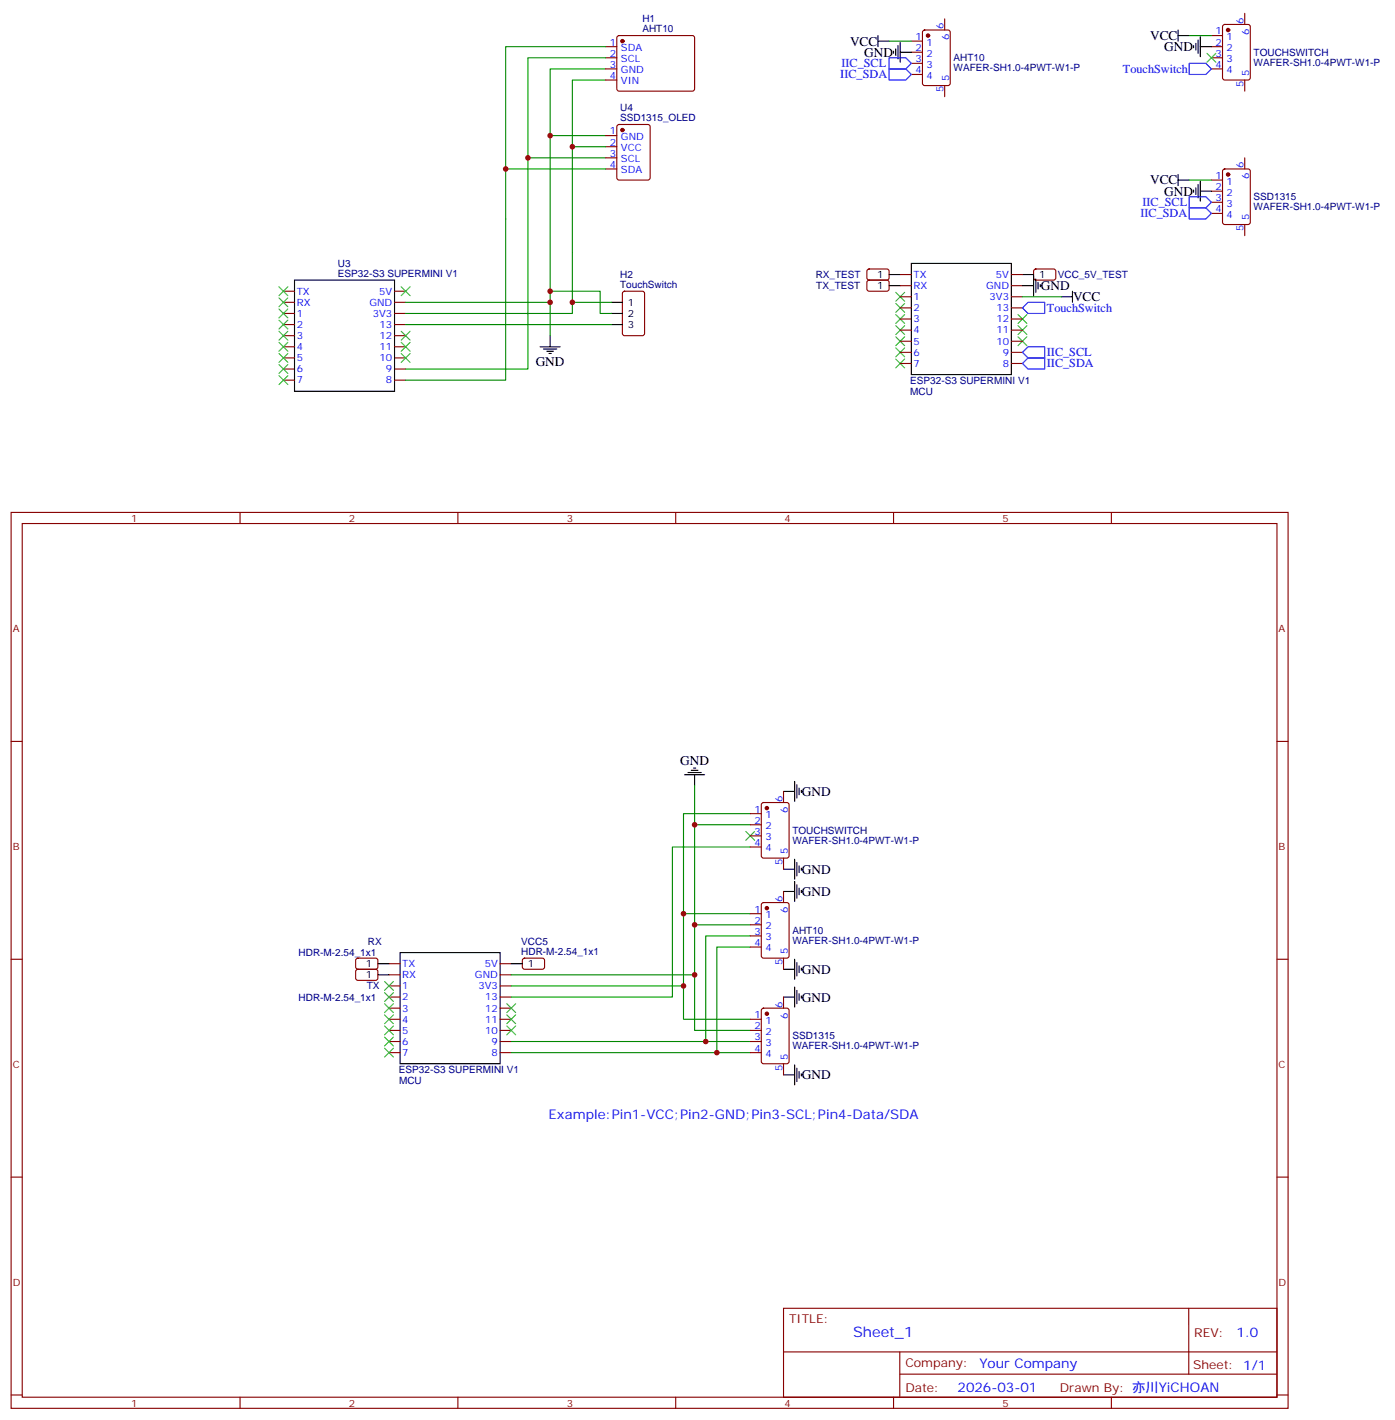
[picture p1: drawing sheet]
<svg xmlns="http://www.w3.org/2000/svg" width="443mm" height="451mm" viewBox="0 0 443 451" stroke-linecap="round" stroke-linejoin="round" font-family="sans-serif">
<g fill="none" stroke="#870000" stroke-width=".35">
<path d="M192.3 14.8h3.5M192.3 18.3h3.5M196 11.5l.5-.2h23.3l.5 .2 .2 .5-.1 16.5-.6 .4h-23.6l-.4-.7v-16.2zM289.3 13.1h3.5M289.3 16.6h3.5M293 9.7l.5-.2h7.4l.7 .5v16.5l-.4 .6-7.7 .1-.6-.5-.1-16.5zM299.9 6v3.5M384.5 14.8h3.6M384.5 18.3h3.6M384.5 11.3h3.6M388.3 8l.5-.2h7.4l.6 .4 .1 16.5-.5 .6-7.6 .1-.7-.5v-16.4zM395.1 4.2v3.6"/>
<path d="M192.3 21.9h3.5M192.3 25.4h3.5M196 39.7l.5-.2h9.2l.6 .4 .1 16.5-.5 .7-9.4 .1-.7-.5v-16.5zM289.3 20.1h3.5M289.3 23.6h3.5M299.9 27.2v3.5M384.5 21.9h3.6M395.1 25.4v3.5M192.3 43h3.5M192.3 46.6h3.5M192.3 50.1h3.5M192.3 53.6h3.5"/>
<path d="M384.5 57.2h3.6M388.3 53.8l.5-.2h7.4l.6 .5 .1 16.5-.5 .6-7.6 .1-.7-.5v-16.5zM395.1 50.1v3.5M384.5 60.7h3.6M384.5 64.2h3.6M384.5 67.7h3.6M395.1 71.3v3.5M90 92.4h3.5M90 96h3.5M90 99.5h3.5M125.2 92.4h3.6M125.2 96h3.6"/>
<path d="M125.2 99.5h3.6M197.8 92.6l.5-.2h5.6l.7 .5v12.9l-.5 .7h-5.8l-.7-.4v-13zM275.4 89.1l.5-.2 5.9 .1 .4 .6v2.4l-.7 .4h-5.9l-.4-.7v-2.1zM275.4 85.6l.5-.2h5.9l.4 .7v2.4l-.7 .4-5.9-.1-.4-.6v-2.1zM285.8 87.1h3.5M285.8 90.7h3.5M285.8 94.2h3.5M285.8 97.7h3.5M321 87.1h3.6M321 90.7h3.6M321 94.2h3.6M321 97.7h3.6"/>
<path d="M328.3 85.6l.5-.2h5.9l.4 .7v2.4l-.7 .4-5.9-.1-.4-.6v-2.1zM90 103h3.5M90 106.5h3.5M90 110.1h3.5M90 113.6h3.5M90 117.1h3.5M125.2 103h3.6M125.2 106.5h3.6M125.2 110.1h3.6M125.2 113.6h3.6M125.2 117.1h3.6M285.8 101.2h3.5"/>
<path d="M285.8 104.8h3.5M285.8 108.3h3.5M285.8 111.8h3.5M285.8 115.4h3.5M321 101.2h3.6M321 104.8h3.6M321 108.3h3.6M321 111.8h3.6M321 115.4h3.6M90 120.6h3.5M125.2 120.6h3.6M3.5 162.6h405.4v284.4h-405.4z"/>
<path d="M7.1 166.2h398.2v277.2h-398.2zM76.2 162.6v3.6M145.3 162.6v3.6M214.5 162.6v3.6M283.6 162.6v3.6M352.8 162.6v3.6M3.5 235.3h3.6M405.3 235.3h3.6M238.1 258.2h3.6M241.9 254.9l.5-.2h7.4l.6 .4 .1 16.5-.5 .7h-7.6l-.7-.4v-16.5zM248.7 251.2v3.5M238.1 261.8h3.6"/>
<path d="M238.1 265.3h3.6M238.1 268.8h3.6M248.7 272.3v3.6M238.1 290h3.6M238.1 293.5h3.6M238.1 297h3.6M241.9 286.7l.5-.2h7.4l.6 .4 .1 16.5-.5 .6-7.6 .1-.7-.5v-16.4zM248.7 282.9v3.6M3.5 304.4h3.6M113.1 304.3l.5-.2h5.9l.4 .7v2.4l-.7 .4h-5.9l-.4-.7v-2.1zM113.1 307.8l.5-.2 5.9 .1 .4 .6v2.4l-.7 .4h-5.9l-.4-.7v-2.1zM123.5 305.9h3.5"/>
<path d="M123.5 309.4h3.5M123.5 312.9h3.5M123.5 316.4h3.5M123.5 320h3.5M158.7 305.9h3.6M158.7 309.4h3.6M158.7 312.9h3.6M158.7 316.4h3.6M158.7 320h3.6M166 304.3l.5-.2h5.9l.5 .7-.1 2.4-.6 .4h-6l-.4-.7v-2.1zM238.1 300.6h3.6M248.7 304.1v3.5"/>
<path d="M248.7 316.4v3.6M405.3 304.4h3.6M123.5 323.5h3.5M123.5 327h3.5M123.5 330.6h3.5M123.5 334.1h3.5M158.7 323.5h3.6M158.7 327h3.6M158.7 330.6h3.6M158.7 334.1h3.6M238.1 323.5h3.6M238.1 327h3.6"/>
<path d="M238.1 330.6h3.6M238.1 334.1h3.6M241.9 320.2l.5-.2h7.4l.6 .4 .1 16.5-.5 .7h-7.6l-.7-.5v-16.4zM248.7 337.6v3.5M3.5 373.6h3.6M405.3 373.6h3.6M248.7 415.2h156.6v28.2h-156.6zM377.3 415.2v20.9M248.7 429.1h156.5M285.6 436.1h119.6M285.6 429.1v14.1M3.5 442.7h3.6"/>
<path d="M76.2 443.4v3.6M145.3 443.4v3.6M214.5 443.4v3.6M283.6 443.4v3.6M352.8 443.4v3.6M405.3 442.7h3.6"/>
</g>
<g fill="none" stroke="#000" stroke-width=".35">
<path d="M278.7 13.1h3.5M278.7 11.3v3.5M283.6 16.2v.7M284.3 15.5v2.1M285 14.5v4.2M285.8 16.6h3.5M285.8 13.4v6.4M373.9 11.3h3.6M373.9 9.5v3.6M378.9 14.5v.7M379.6 13.8v2.1M380.3 12.7v4.2"/>
<path d="M381 14.8h3.5M381 11.6v6.4M373.9 55.4v3.5M373.9 57.2h3.6M379.6 59.6v2.1M380.3 58.6v4.2M381 57.5v6.4M378.9 60.3v.7M381 60.7h3.5M93.5 88.9h31.7v35.3h-31.7zM194 96h3.6M194 99.5h3.6"/>
<path d="M282.2 87.1h3.6M282.2 90.7h3.6M289.3 83.6h31.7v35.3h-31.7zM324.6 87.1h3.5M324.6 90.7h3.5M328.1 87.5v6.3M328.8 88.5v4.3M329.5 89.6v2.1M330.2 90.3v.7M336.9 94.2h3.5M340.4 92.4v3.6M171.4 110.1h6.4"/>
<path d="M172.5 110.8h4.2M173.6 111.5h2.1M174.3 112.2h.7M174.6 106.5v3.6M194 103h3.6M217.3 245.9h6.4M218.4 245.2h4.2M219.4 244.5h2.1M220.1 243.8h.7M220.5 245.9v3.5M248.7 251.2h3.5M252.2 248v6.4"/>
<path d="M252.9 249.1v4.2M253.6 250.1v2.1M254.4 250.8v.7M248.7 275.9h3.5M252.2 272.7v6.3M252.2 279.8v6.3M252.9 273.8v4.2M253.6 274.8v2.1M254.4 275.5v.7M248.7 282.9h3.5M252.9 280.8v4.2M253.6 281.9v2.1"/>
<path d="M254.4 282.6v.7M119.9 305.9h3.6M119.9 309.4h3.6M127 302.3h31.7v35.3h-31.7zM162.3 305.9h3.5M248.7 307.6h3.5M248.7 316.4h3.5M252.2 304.4v6.4M252.2 313.3v6.3M252.9 305.5v4.2M252.9 314.3v4.3M253.6 306.6v2.1"/>
<path d="M253.6 315.4v2.1M254.4 307.3v.7M254.4 316.1v.7M252.2 338v6.3M252.9 339v4.3M248.7 341.1h3.5M253.6 340.1v2.1M254.4 340.8v.7"/>
</g>
<g fill="none" stroke="#008700" stroke-width=".35">
<path d="M192.3 14.8h-31.8v105.8h-31.7M192.3 18.3h-24.7v31.8M282.2 13.1h7.1M377.5 11.3h7M192.3 21.9h-17.7v21.1h17.7M192.3 25.4h-10.6v74.1h-52.9M160.5 53.6h31.8M174.6 43v53h-45.8M181.7 46.6h10.6M192.3 50.1h-24.7v67h-38.8M377.5 57.2h7M174.6 92.4h15.9v7.1h3.5"/>
<path d="M174.6 96v10.5M181.7 96h12.3M324.6 94.2h12.3M128.8 103h65.2M220.5 249.4v12.4M238.1 258.2h-21.1v31.8M238.1 261.8h-17.6v31.7M238.1 268.8h-24.7v47.6h-51.1M238.1 297h-14.1v33.6M238.1 293.5h-17.6v15.9h-58.2M238.1 290h-21.1v22.9h-54.7M217 312.9v10.6h21.1"/>
<path d="M220.5 309.4v17.6h17.6M238.1 300.6h-10.6v33.5M162.3 334.1h75.8M162.3 330.6h75.8"/>
</g>
<g fill="#870000" stroke="#870000" stroke-width=".35">
<circle cx="197.6" cy="41.3" r=".53"/>
<circle cx="197.6" cy="13.1" r=".53"/>
<circle cx="243.4" cy="321.7" r=".53"/>
<circle cx="243.4" cy="288.2" r=".53"/>
<circle cx="243.4" cy="256.5" r=".53"/>
<circle cx="389.8" cy="9.5" r=".53"/>
<circle cx="294.6" cy="11.3" r=".53"/>
<circle cx="389.8" cy="55.4" r=".53"/>
</g>
<g fill="none" stroke="#3c3" stroke-width=".35">
<path d="M383.1 16.9l2.8 2.9M385.9 16.9l-2.8 2.9M88.5 91l2.9 2.8M88.5 94.5l2.9 2.9M88.5 98.1l2.9 2.8M91.4 91l-2.9 2.8M91.4 94.5l-2.9 2.9M91.4 98.1l-2.9 2.8M127.4 91l2.8 2.8M130.2 91l-2.8 2.8M284.3 92.8l2.9 2.8M284.3 96.3l2.9 2.8"/>
<path d="M284.3 99.8l2.9 2.9M287.2 92.8l-2.9 2.8M287.2 96.3l-2.9 2.8M287.2 99.8l-2.9 2.9M323.1 99.8l2.9 2.9M326 99.8l-2.9 2.9M88.5 101.6l2.9 2.8M88.5 105.1l2.9 2.8M88.5 108.7l2.9 2.8M88.5 112.2l2.9 2.8M88.5 115.7l2.9 2.8M88.5 119.2l2.9 2.9"/>
<path d="M91.4 101.6l-2.9 2.8M91.4 105.1l-2.9 2.8M91.4 108.7l-2.9 2.8M91.4 112.2l-2.9 2.8M91.4 115.7l-2.9 2.8M91.4 119.2l-2.9 2.9M127.4 105.1l2.8 2.8M127.4 108.7l2.8 2.8M127.4 112.2l2.8 2.8M130.2 105.1l-2.8 2.8M130.2 108.7l-2.8 2.8M130.2 112.2l-2.8 2.8"/>
<path d="M284.3 103.4l2.9 2.8M284.3 106.9l2.9 2.8M284.3 110.4l2.9 2.8M284.3 113.9l2.9 2.9M287.2 103.4l-2.9 2.8M287.2 106.9l-2.9 2.8M287.2 110.4l-2.9 2.8M287.2 113.9l-2.9 2.9M323.1 106.9l2.9 2.8M323.1 103.4l2.9 2.8M326 106.9l-2.9 2.8M326 103.4l-2.9 2.8"/>
<path d="M236.7 263.9l2.8 2.8M239.5 263.9l-2.8 2.8M122.1 318.6l2.8 2.8M122.1 315l2.8 2.9M122.1 311.5l2.8 2.8M124.9 318.6l-2.8 2.8M124.9 315l-2.8 2.9M124.9 311.5l-2.8 2.8M160.9 318.6l2.8 2.8M163.7 318.6l-2.8 2.8M122.1 332.7l2.8 2.8M122.1 329.1l2.8 2.9"/>
<path d="M122.1 325.6l2.8 2.8M122.1 322.1l2.8 2.8M124.9 332.7l-2.8 2.8M124.9 329.1l-2.8 2.9M124.9 325.6l-2.8 2.8M124.9 322.1l-2.8 2.8M160.9 322.1l2.8 2.8M160.9 325.6l2.8 2.8M163.7 322.1l-2.8 2.8M163.7 325.6l-2.8 2.8"/>
</g>
<path d="M282.2 18.3h5.3l1.8 1.8-1.8 1.8h-5.3zM282.2 21.9h5.3l1.8 1.7-1.8 1.8h-5.3zM377.5 20.1h5.3l1.7 1.8-1.7 1.7h-5.3zM377.5 62.4h5.3l1.7 1.8-1.7 1.8h-5.3zM377.5 66h5.3l1.7 1.7-1.7 1.8h-5.3zM324.6 97.7l1.7-1.7h5.3v3.5h-5.3zM326.3 110.1h5.3v3.5h-5.3l-1.7-1.8zM326.3 113.6h5.3v3.5h-5.3l-1.7-1.7z" fill="none" stroke="#00f" stroke-width=".35"/>
<g fill="#c00">
<circle cx="167.6" cy="50.1" r=".88"/>
<circle cx="174.6" cy="43" r=".88"/>
<circle cx="181.7" cy="46.6" r=".88"/>
<circle cx="160.5" cy="53.6" r=".88"/>
<circle cx="174.6" cy="96" r=".88"/>
<circle cx="227.5" cy="334.1" r=".88"/>
<circle cx="224" cy="330.6" r=".88"/>
<circle cx="220.5" cy="309.4" r=".88"/>
<circle cx="217" cy="312.9" r=".88"/>
<circle cx="217" cy="290" r=".88"/>
<circle cx="220.5" cy="293.5" r=".88"/>
<circle cx="220.5" cy="261.8" r=".88"/>
<circle cx="181.7" cy="96" r=".88"/>
<circle cx="174.6" cy="92.4" r=".88"/>
</g>
<text font-size="4.6" fill="#00f" x="270.8" y="424.2">Sheet_1</text>
<g font-size="4.2">
<text x="269.8" y="14.5">VCC</text>
<text x="274.3" y="18">GND</text>
<text x="365.1" y="12.7">VCC</text>
<text x="369.5" y="16.2">GND</text>
<text x="365.1" y="58.6">VCC</text>
<text x="369.5" y="62.1">GND</text>
<text x="330.4" y="92.1">GND</text>
<text x="340.6" y="95.6">VCC</text>
<text x="170" y="116.1">GND</text>
<text x="215.9" y="242.7">GND</text>
<text x="254.5" y="252.6">GND</text>
<text x="254.5" y="277.3">GND</text>
<text x="254.5" y="284.4">GND</text>
<text x="254.5" y="309.1">GND</text>
<text x="254.5" y="317.9">GND</text>
<text x="254.5" y="342.6">GND</text>
</g>
<g font-size="4.2" fill="#00f">
<text x="174.1" y="355.1">Example:Pin1-VCC;Pin2-GND;Pin3-SCL;Pin4-Data/SDA</text>
<text x="392.5" y="424.5">1.0</text>
<text x="310.9" y="434">Your Company</text>
<text x="304" y="441.8">2026-03-01</text>
</g>
<g font-size="3.9" fill="#00f">
<text x="267.1" y="21.3">IIC_SCL</text>
<text x="356.4" y="23.1">TouchSwitch</text>
<text x="266.7" y="24.9">IIC_SDA</text>
<text x="362.6" y="65.5">IIC_SCL</text>
<text x="362" y="69">IIC_SDA</text>
<text x="332.3" y="99">TouchSwitch</text>
<text x="332.3" y="113.1">IIC_SCL</text>
<text x="332.3" y="116.6">IIC_SDA</text>
</g>
<g font-size="3.9" fill="#800">
<text x="250.5" y="419.8">TITLE:</text>
<text x="379.1" y="424.5">REV:</text>
<text x="287.4" y="434">Company:</text>
<text x="378.7" y="434.6">Sheet: 1/1</text>
<text x="287.4" y="441.7">Date:</text>
<text x="336.4" y="441.8">Drawn By: 亦川YiCHOAN</text>
</g>
<g font-size="3.2" fill="#000080">
<text x="203.9" y="10.2">AHT10</text>
<text x="203.9" y="7">H1</text>
<text x="397.9" y="17.7">TOUCHSWITCH</text>
<text x="302.7" y="22.6">WAFER-SH1.0-4PWT-W1-P</text>
<text x="302.7" y="19.5">AHT10</text>
<text x="397.9" y="20.9">WAFER-SH1.0-4PWT-W1-P</text>
<text x="196.9" y="35.2">U4</text>
<text x="196.9" y="38.5">SSD1315_OLED</text>
<text x="397.9" y="63.6">SSD1315</text>
<text x="397.9" y="66.7">WAFER-SH1.0-4PWT-W1-P</text>
<text x="107.3" y="87.8">ESP32-S3 SUPERMINI V1</text>
<text x="107.3" y="84.7">U3</text>
<text x="196.9" y="88.2">H2</text>
<text x="258.9" y="88.3">RX_TEST</text>
<text x="335.8" y="88.3">VCC_5V_TEST</text>
<text x="196.9" y="91.4">TouchSwitch</text>
<text x="259.1" y="91.8">TX_TEST</text>
<text x="288.9" y="121.8">ESP32-S3 SUPERMINI V1</text>
<text x="288.9" y="125.3">MCU</text>
<text x="251.5" y="267.8">WAFER-SH1.0-4PWT-W1-P</text>
<text x="251.5" y="264.6">TOUCHSWITCH</text>
<text x="116.8" y="299.9">RX</text>
<text x="165.5" y="299.9">VCC5</text>
<text x="251.5" y="299.6">WAFER-SH1.0-4PWT-W1-P</text>
<text x="251.5" y="296.4">AHT10</text>
<text x="94.8" y="303.5">HDR-M-2.54_1x1</text>
<text x="165.5" y="303">HDR-M-2.54_1x1</text>
<text x="94.8" y="317.6">HDR-M-2.54_1x1</text>
<text x="116.4" y="314">TX</text>
<text x="251.5" y="329.9">SSD1315</text>
<text x="251.5" y="333.1">WAFER-SH1.0-4PWT-W1-P</text>
<text x="126.6" y="340.5">ESP32-S3 SUPERMINI V1</text>
<text x="126.7" y="344">MCU</text>
</g>
<g font-size="3.2" fill="#00f">
<text x="299.5" y="9.3" transform="rotate(-90 299.5 9.3)">6</text>
<text x="385.9" y="10.9">1</text>
<text x="394.8" y="7.6" transform="rotate(-90 394.8 7.6)">6</text>
<text x="396.5" y="11.1" transform="rotate(-90 396.5 11.1)">6</text>
<text x="193.6" y="14.5">1</text>
<text x="193.6" y="18">2</text>
<text x="197.1" y="16.2">SDA</text>
<text x="290.6" y="12.7">1</text>
<text x="290.6" y="16.2">2</text>
<text x="294.1" y="14.5">1</text>
<text x="294.1" y="18">2</text>
<text x="301.3" y="12.8" transform="rotate(-90 301.3 12.8)">6</text>
<text x="385.9" y="14.5">2</text>
<text x="385.9" y="18">3</text>
<text x="389.4" y="12.7">1</text>
<text x="389.4" y="16.2">2</text>
<text x="193.6" y="21.5">3</text>
<text x="197.1" y="23.3">GND</text>
<text x="197.1" y="19.8">SCL</text>
<text x="290.6" y="19.8">3</text>
<text x="290.6" y="23.3">4</text>
<text x="294.1" y="21.5">3</text>
<text x="385.9" y="21.5">4</text>
<text x="389.4" y="19.8">3</text>
<text x="389.4" y="23.3">4</text>
<text x="193.6" y="25">4</text>
<text x="197.1" y="26.8">VIN</text>
<text x="294.1" y="25">4</text>
<text x="299.5" y="29.4" transform="rotate(-90 299.5 29.4)">5</text>
<text x="301.3" y="25.9" transform="rotate(-90 301.3 25.9)">5</text>
<text x="394.8" y="27.6" transform="rotate(-90 394.8 27.6)">5</text>
<text x="396.5" y="24.1" transform="rotate(-90 396.5 24.1)">5</text>
<text x="193.6" y="42.7">1</text>
<text x="193.6" y="46.2">2</text>
<text x="197.1" y="44.4">GND</text>
<text x="197.1" y="48">VCC</text>
<text x="193.6" y="49.7">3</text>
<text x="193.6" y="53.3">4</text>
<text x="197.1" y="51.5">SCL</text>
<text x="394.8" y="53.4" transform="rotate(-90 394.8 53.4)">6</text>
<text x="197.1" y="55">SDA</text>
<text x="385.9" y="56.8">1</text>
<text x="389.4" y="58.6">1</text>
<text x="396.5" y="56.9" transform="rotate(-90 396.5 56.9)">6</text>
<text x="385.9" y="60.3">2</text>
<text x="385.9" y="63.9">3</text>
<text x="389.4" y="62.1">2</text>
<text x="389.4" y="65.6">3</text>
<text x="385.9" y="67.4">4</text>
<text x="389.4" y="69.1">4</text>
<text x="396.5" y="70" transform="rotate(-90 396.5 70)">5</text>
<text x="394.8" y="73.5" transform="rotate(-90 394.8 73.5)">5</text>
<text x="290" y="88.2">TX</text>
<text x="316.1" y="88.2">5V</text>
<text x="94.2" y="93.5">TX</text>
<text x="120.3" y="93.5">5V</text>
<text x="290" y="91.7">RX</text>
<text x="290" y="95.2">1</text>
<text x="313" y="91.7">GND</text>
<text x="314.1" y="95.2">3V3</text>
<text x="94.2" y="97">RX</text>
<text x="94.2" y="100.5">1</text>
<text x="117.2" y="97">GND</text>
<text x="118.3" y="100.5">3V3</text>
<text x="290" y="98.8">2</text>
<text x="316.3" y="98.8">13</text>
<text x="94.2" y="104.1">2</text>
<text x="94.2" y="107.6">3</text>
<text x="120.5" y="104.1">13</text>
<text x="120.5" y="107.6">12</text>
<text x="290" y="102.3">3</text>
<text x="290" y="105.8">4</text>
<text x="316.3" y="102.3">12</text>
<text x="316.3" y="105.8">11</text>
<text x="94.2" y="111.1">4</text>
<text x="120.5" y="111.1">11</text>
<text x="290" y="109.4">5</text>
<text x="290" y="112.9">6</text>
<text x="316.3" y="109.4">10</text>
<text x="318.3" y="112.9">9</text>
<text x="94.2" y="114.7">5</text>
<text x="94.2" y="118.2">6</text>
<text x="120.5" y="114.7">10</text>
<text x="122.5" y="118.2">9</text>
<text x="290" y="116.4">7</text>
<text x="318.3" y="116.4">8</text>
<text x="94.2" y="121.7">7</text>
<text x="122.5" y="121.7">8</text>
<text x="239.5" y="257.9">1</text>
<text x="248.4" y="254.5" transform="rotate(-90 248.4 254.5)">6</text>
<text x="239.5" y="261.4">2</text>
<text x="243" y="259.6">1</text>
<text x="243" y="263.2">2</text>
<text x="250.1" y="258" transform="rotate(-90 250.1 258)">6</text>
<text x="239.5" y="264.9">3</text>
<text x="239.5" y="268.5">4</text>
<text x="243" y="266.7">3</text>
<text x="243" y="270.2">4</text>
<text x="248.4" y="274.5" transform="rotate(-90 248.4 274.5)">5</text>
<text x="250.1" y="271" transform="rotate(-90 250.1 271)">5</text>
<text x="248.4" y="286.3" transform="rotate(-90 248.4 286.3)">6</text>
<text x="239.5" y="289.6">1</text>
<text x="239.5" y="293.2">2</text>
<text x="243" y="291.4">1</text>
<text x="250.1" y="289.8" transform="rotate(-90 250.1 289.8)">6</text>
<text x="239.5" y="296.7">3</text>
<text x="243" y="294.9">2</text>
<text x="243" y="298.4">3</text>
<text x="239.5" y="300.2">4</text>
<text x="243" y="302">4</text>
<text x="250.1" y="302.8" transform="rotate(-90 250.1 302.8)">5</text>
<text x="127.7" y="306.9">TX</text>
<text x="127.7" y="310.4">RX</text>
<text x="150.8" y="310.4">GND</text>
<text x="153.9" y="306.9">5V</text>
<text x="248.4" y="306.3" transform="rotate(-90 248.4 306.3)">5</text>
<text x="127.7" y="314">1</text>
<text x="127.7" y="317.5">2</text>
<text x="151.8" y="314">3V3</text>
<text x="154" y="317.5">13</text>
<text x="127.7" y="321">3</text>
<text x="154" y="321">12</text>
<text x="239.5" y="323.1">1</text>
<text x="248.4" y="319.8" transform="rotate(-90 248.4 319.8)">6</text>
<text x="250.1" y="323.3" transform="rotate(-90 250.1 323.3)">6</text>
<text x="127.7" y="324.6">4</text>
<text x="127.7" y="328.1">5</text>
<text x="154" y="324.6">11</text>
<text x="154" y="328.1">10</text>
<text x="239.5" y="326.7">2</text>
<text x="243" y="324.9">1</text>
<text x="243" y="328.4">2</text>
<text x="127.7" y="331.6">6</text>
<text x="127.7" y="335.1">7</text>
<text x="156" y="331.6">9</text>
<text x="156" y="335.1">8</text>
<text x="239.5" y="330.2">3</text>
<text x="239.5" y="333.7">4</text>
<text x="243" y="332">3</text>
<text x="243" y="335.5">4</text>
<text x="248.4" y="339.8" transform="rotate(-90 248.4 339.8)">5</text>
<text x="250.1" y="336.3" transform="rotate(-90 250.1 336.3)">5</text>
</g>
<g font-size="3.2">
<text x="278.4" y="88.2">1</text>
<text x="329.8" y="88.2">1</text>
<text x="278.4" y="91.7">1</text>
<text x="199.3" y="97">1</text>
<text x="199.3" y="100.5">2</text>
<text x="199.3" y="104.1">3</text>
<text x="116.2" y="306.9">1</text>
<text x="116.2" y="310.4">1</text>
<text x="167.6" y="306.9">1</text>
</g>
<g font-size="3.2" fill="#800">
<text x="41.6" y="165.6">1</text>
<text x="110.8" y="165.6">2</text>
<text x="179.9" y="165.6">3</text>
<text x="249.1" y="165.6">4</text>
<text x="318.2" y="165.6">5</text>
<text x="4.1" y="200.7">A</text>
<text x="405.9" y="200.7">A</text>
<text x="4.1" y="269.9">B</text>
<text x="405.9" y="269.9">B</text>
<text x="4.1" y="339">C</text>
<text x="405.9" y="339">C</text>
<text x="4.1" y="408.2">D</text>
<text x="405.9" y="408.2">D</text>
<text x="41.6" y="446.4">1</text>
<text x="110.8" y="446.4">2</text>
<text x="179.9" y="446.4">3</text>
<text x="249.1" y="446.4">4</text>
<text x="318.2" y="446.4">5</text>
</g>
</svg>
